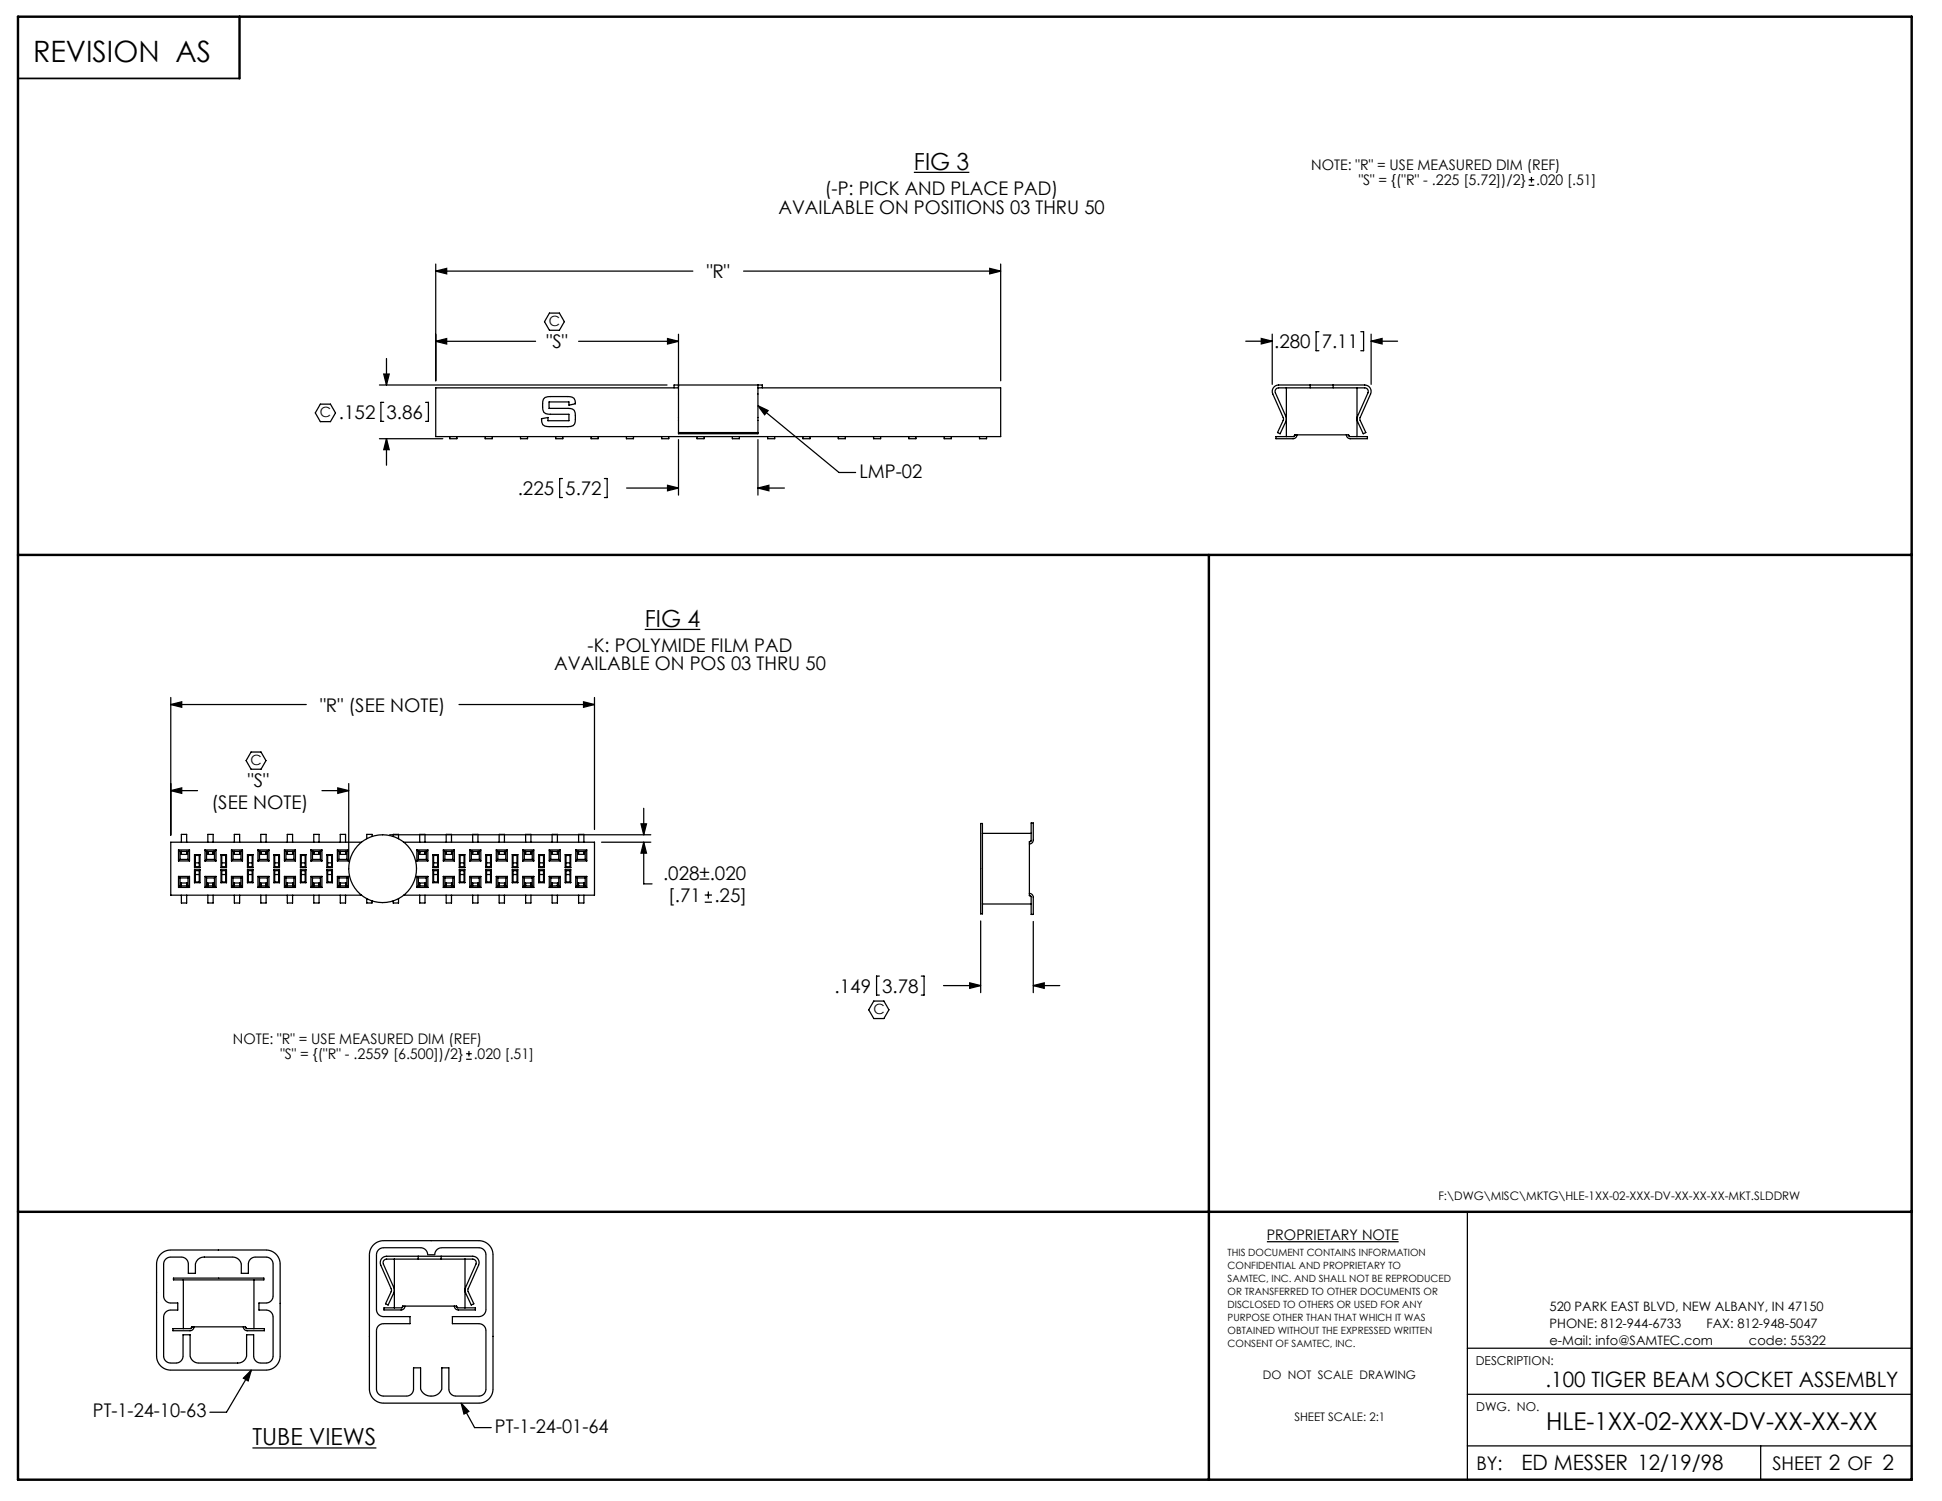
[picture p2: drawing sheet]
<svg xmlns="http://www.w3.org/2000/svg" width="279mm" height="216mm" viewBox="0 0 279 216" stroke-linecap="round" stroke-linejoin="round" font-family="sans-serif">
<g fill="none" stroke="#000" stroke-width=".18">
<path d="M62.7 39l1.6-.4v.8zM62.7 38v16.8M62.7 39h37M107 39h37M131.5 24.8h8M142.4 38.6l1.6 .4-1.6 .4zM144 38v16.8M219.9 26.7h.8M219.9 25.9h.8M220.3 25.5v.8M46.1 58.1h1.4l.8 1.3-.8 1.2h-1.4l-.7-1.2zM54.6 55.4h41.4"/>
<path d="M55.2 57.9h-.4v2.7h.4M55.2 53.8h.8l-.4 1.6zM55.6 51.6v3.8M61.2 57.9h.4v2.7h-.4M62.7 49.1l1.6-.4v.8zM62.7 49.1h14.4M78.4 57.2l.8-.2h2.5a.87 .87 0 0 1 1.1 1.1l-.9 .2v-.5h-2.9v.9h2.7a.88 .88 0 0 1 1.1 1.1 1.69 1.69 0 0 1-.3 1.4l-.8 .2h-2.7a.9 .9 0 0 1-1.1-1.2l.9-.1v.4h3.1v-.9h-2.7a.91 .91 0 0 1-1.1-1.1 1.47 1.47 0 0 1 .3-1.3zM79.1 45h1.4l.7 1.3-.7 1.2h-1.4l-.8-1.2zM83.2 49.1h14.4M96 48.7l1.6 .4-1.6 .4zM97 55.8v-.4h12.7v.4M97.6 48.1v7.6"/>
<path d="M97.6 55.4v7h11.4v-7M97.6 55.8h-34.9v7h81.3v-7h-35M109 58.4l11.7 9.6h2.4M109 58.4l1.5 .7-.5 .6zM179.2 49.1h3.8M181.5 48.7l1.5 .4-1.5 .4zM183 48.1v7.2M183.3 55.6l.7-.2h12.3a.92 .92 0 0 1 .9 1.3l-1.5 3.5v.3l.8 1.7-.4 .2-.8-1.8-.1-.4 1.6-3.7a.51 .51 0 0 0-.5-.7h-12.3a.51 .51 0 0 0-.5 .7l1.6 3.7-.1 .4-.8 1.8-.4-.2 .8-1.7 .1-.3-1.6-3.5a.92 .92 0 0 1 .2-1.1zM185.1 55.8v7M188.5 55.4v.4M189.8 47.7h-.5v2.7h.5M191.8 55.4v.4"/>
<path d="M195.2 55.8v7M195.8 47.7h.4v2.7h-.4M197.3 49.1l1.5-.4v.8zM197.3 48.1v7.2M197.3 49.1h3.8M54.6 63.1h9.1M55.6 63.1l.4 1.6h-.8zM55.6 63.1v3.8M64.7 62.8v.3h1v-.3M69.8 62.8v.3h1v-.3M74.9 62.8v.3h1v-.3M80 62.8v.3h1v-.3"/>
<path d="M80.9 68.8h-.4v2.8h.4M85 62.8v.3h1.1v-.3M87 68.8h.4v2.8h-.4M90.1 62.8v.3h1v-.3M90.2 70.2h7.4M95.2 62.8v.3h1v-.3M96 69.8l1.6 .4-1.6 .4zM97.6 63.2v8M97.6 62.2h11.4M100.3 62.8v.3h1v-.3M105.4 62.8v.3h1v-.3M109 70.2l1.6-.4v.8z"/>
<path d="M109 63.2v8M109 70.2h3.9M110.4 62.8v.3h1.1v-.3M115.5 62.8v.3h1v-.3M120.6 62.8v.3h1v-.3M125.7 62.8v.3h1v-.3M130.8 62.8v.3h1v-.3M135.8 62.8v.3h1.1v-.3M140.9 62.8v.3h1v-.3M186.3 62.5h7.7M186.3 62.5l-.1 .3M186.6 62.5a.56 .56 0 0 1-.6 .6h-2.4v-.3h2.5l.2-.3"/>
<path d="M193.7 62.5a.56 .56 0 0 0 .6 .6h2.4v-.3h-2.5l-.2-.3M194 62.5l.1 .3M92.8 90.5h8M24.6 113.7l1.5-.4v.8zM24.6 101.3l1.5-.4v.8zM24.6 100.3v19.8M24.6 113.7h3.8M24.6 101.3h19.5M36.1 108.2h1.5l.7 1.2-.7 1.2h-1.5l-.7-1.2zM46.3 113.7h3.9M48.6 113.3l1.6 .4-1.6 .4zM50.2 112.7v11.2"/>
<path d="M66 101.3h19.5M84 100.9l1.5 .4-1.5 .4zM85.5 100.3v19M92.2 118.5h.8l-.4 1.6zM92.6 116.3v3.8M141.3 119.9v-1.5h-.2v13.1h.2v-1.5M141.3 119.9v10.1M141.3 119.9h7.1M25.7 123.8h1.6M25.7 122.3h1.6M25.7 126.1h1.6M25.7 127.6h1.6"/>
<path d="M25.7 122.3v1.5M25.7 126.1v1.5M25.7 122.3l.2 .2M25.7 126.1l.2 .2M25.9 123.6h1.1M25.9 123.6l-.2 .2M25.9 122.5h1.1M25.9 122.5v1.1M25.9 126.3v1.1M25.9 127.4l-.2 .2M25.9 127.4h1.1M25.9 126.3h1.1"/>
<path d="M26 122.5l.1 .4M26.1 122.6h.1M26.1 127l-.1 .4M26.1 127.3h.1M26.1 127.3v.1v-.4h.8v.4M26.1 128.8v1.1h.8v-1.1M26.1 121.1v-1.1h.8v1.1M26.9 122.6v-.1v.4h-.8v-.4v.1M26.9 127.3h.1M26.9 127v.4v-.1M26.9 122.6h.1M26.9 122.6v-.1v.4"/>
<path d="M27 123.6l.3 .2M27 127.4l.3 .2M27 122.5v1.1M27 126.3v1.1M27.3 122.3v1.5M27.3 126.1v1.5M27.3 122.3l-.3 .2M27.3 126.1l-.3 .2M28 122.9h.8M28 122.9v1.9M28 125.1v1.9M28 124.8h.8"/>
<path d="M28 127h.8M28 125.1h.8M28 122.9l.1 .1M28 125.1l.1 .1v1.7M28.1 123v1.7l-.1 .1M28.1 123h.6M28.1 125.2h.6M28.1 126.9l-.1 .1M28.1 124.7h.6M28.1 126.9h.6M28.1 124.1h.6M28.1 125.8h.6"/>
<path d="M28.7 123v1.7l.1 .1M28.7 126.9l.1 .1M28.8 122.9v1.9M28.8 125.1v1.9M28.8 122.9l-.1 .1M28.8 125.1l-.1 .1v1.7M29.5 123.8h1.6M29.5 122.3h1.6M29.5 126.1h1.6M29.5 127.6h1.6M29.5 122.3v1.5M29.5 126.1v1.5"/>
<path d="M29.5 126.1l.2 .2M29.5 122.3l.2 .2M29.7 123.6h1.2M29.7 122.5h1.2M29.7 123.6l-.2 .2M29.7 127.4h1.2M29.7 126.3h1.2M29.7 127.4l-.2 .2M29.7 122.5v1.1M29.7 126.3v1.1M29.9 122.6h.1M29.9 122.6v-.1v.4"/>
<path d="M29.9 127v.4v-.1M29.9 127.3h.1M29.9 127.3v.1v-.4h.8v.4M29.9 122.5v.4h.8v-.4v.1M29.9 128.8v1.1h.8v-1.1M29.9 121.1v-1.1h.8v1.1M30.7 127.3h.1M30.7 127v.4v-.1M30.7 122.6h.1M30.7 122.6v-.1v.4M30.9 127.4l.2 .2M30.9 123.6l.2 .2"/>
<path d="M30.9 122.5v1.1M30.9 126.3v1.1M31.1 122.3v1.5M31.1 126.1v1.5M31.1 122.3l-.2 .2M31.1 126.1l-.2 .2M31.8 122.9h.8M31.8 124.8h.8M31.8 127h.8M31.8 125.1h.8M31.8 122.9v1.9M31.8 125.1v1.9"/>
<path d="M31.8 125.1l.1 .1v1.7M31.8 122.9l.1 .1M31.9 123h.6M31.9 125.2h.6M31.9 124.7h.6M31.9 126.9h.6M31.9 126.9l-.1 .1M31.9 123v1.7l-.1 .1M31.9 124.1h.6M31.9 125.8h.6M32.5 126.9l.1 .1M32.5 123v1.7l.1 .1"/>
<path d="M32.6 122.9v1.9M32.6 125.1v1.9M32.6 125.1l-.1 .1v1.7M32.6 122.9l-.1 .1M33.3 123.8h1.6M33.3 122.3h1.6M33.3 126.1h1.6M33.3 127.6h1.6M33.3 122.3v1.5M33.3 126.1v1.5M33.3 126.1l.2 .2M33.3 122.3l.2 .2"/>
<path d="M33.5 123.6h1.2M33.5 122.5h1.2M33.5 127.4h1.2M33.5 126.3h1.2M33.5 123.6l-.2 .2M33.5 127.4l-.2 .2M33.5 122.5v1.1M33.5 126.3v1.1M33.7 127h.8v.4v-.1M33.7 122.6h.1M33.7 122.6v-.1v.4M33.7 127v.4v-.1"/>
<path d="M33.7 127.3h.1M33.7 122.5v.4M33.7 128.8v1.1h.8v-1.1M33.7 121.1v-1.1h.8v1.1M34.5 122.6v-.1v.4h-.8M34.5 127.3h.1M34.5 127v.4M34.5 122.6h.1M34.5 122.5v.4M34.7 123.6l.2 .2M34.7 127.4l.2 .2M34.7 122.5v1.1"/>
<path d="M34.7 126.3v1.1M34.9 122.3v1.5M34.9 126.1v1.5M34.9 122.3l-.2 .2M34.9 126.1l-.2 .2M35.6 125.1l.1 .1v1.7M35.6 122.9h.8M35.6 124.8h.8M35.6 127h.8M35.6 125.1h.8M35.6 122.9v1.9M35.6 125.1v1.9"/>
<path d="M35.6 122.9l.1 .1M35.7 123v1.7l-.1 .1M35.7 123h.6M35.7 125.2h.6M35.7 124.7h.6M35.7 126.9h.6M35.7 126.9l-.1 .1M35.7 124.1h.6M35.7 125.8h.6M36.3 123v1.7l.1 .1M36.3 126.9l.1 .1M36.4 122.9v1.9"/>
<path d="M36.4 125.1v1.9M36.4 122.9l-.1 .1M36.4 125.1l-.1 .1v1.7M37.1 123.8h1.6M37.1 122.3h1.6M37.1 126.1h1.6M37.1 127.6h1.6M37.1 122.3v1.5M37.1 126.1v1.5M37.1 126.1l.2 .2M37.1 122.3l.2 .2M37.3 123.6h1.2"/>
<path d="M37.3 122.5h1.2M37.3 127.4h1.2M37.3 126.3h1.2M37.3 123.6l-.2 .2M37.3 127.4l-.2 .2M37.3 122.5v1.1M37.3 126.3v1.1M37.5 127h.8v.4v-.1M37.5 127v.4v-.4M37.5 122.6v-.1v.4M37.5 122.5v.4M37.5 128.8v1.1h.8v-1.1"/>
<path d="M37.5 121.1v-1.1h.8v1.1M38.3 122.6v-.1v.4h-.8M38.3 127.3h.1M38.3 127v.4M38.3 122.6h.1M38.3 122.5v.4M38.5 123.6l.2 .2M38.5 127.4l.2 .2M38.5 122.5v1.1M38.5 126.3v1.1M38.7 122.3v1.5M38.7 126.1v1.5"/>
<path d="M38.7 122.3l-.2 .2M38.7 126.1l-.2 .2M39.4 122.9h.8M39.4 124.8h.8M39.4 127h.8M39.4 125.1h.8M39.4 122.9v1.9M39.4 125.1v1.9M39.4 122.9l.1 .1M39.4 125.1l.1 .1v1.7M39.5 123h.6M39.5 125.2h.6"/>
<path d="M39.5 124.7h.6M39.5 126.9h.6M39.5 123v1.7l-.1 .1M39.5 126.9l-.1 .1M39.5 124.1h.6M39.5 125.8h.6M40.1 126.9l.1 .1M40.1 123v1.7l.1 .1M40.2 122.9v1.9M40.2 125.1v1.9M40.2 125.1l-.1 .1v1.7M40.2 122.9l-.1 .1"/>
<path d="M40.9 123.8h1.6M40.9 122.3h1.6M40.9 126.1h1.6M40.9 127.6h1.6M40.9 122.3v1.5M40.9 126.1v1.5M40.9 126.1l.2 .2M40.9 122.3l.2 .2M41.1 123.6h1.2M41.1 122.5h1.2M41.1 127.4h1.2M41.1 126.3h1.2"/>
<path d="M41.1 123.6l-.2 .2M41.1 122.5v1.1M41.1 126.3v1.1M41.1 127.4l-.2 .2M41.3 127h.8v.4M41.3 127v.4v-.4M41.3 122.6v-.1v.4M41.3 122.5v.4M41.3 128.8v1.1h.8v-1.1M41.3 121.1v-1.1h.8v1.1M42.1 122.5v.4h-.8M42.1 122.5v.1"/>
<path d="M42.1 127.3v.1M42.1 127.3h.1M42.1 127v.4M42.1 122.6h.1M42.1 122.5v.4M42.3 123.6l.2 .2M42.3 127.4l.2 .2M42.3 122.5v1.1M42.3 126.3v1.1M42.5 122.3v1.5M42.5 126.1v1.5M42.5 122.3l-.2 .2"/>
<path d="M42.5 126.1l-.2 .2M43.2 122.9h.8M43.2 124.8h.8M43.2 127h.8M43.2 125.1h.8M43.2 122.9v1.9M43.2 125.1v1.9M43.2 125.1l.1 .1v1.7M43.2 122.9l.1 .1M43.3 123h.6M43.3 125.2h.6M43.3 124.7h.6"/>
<path d="M43.3 126.9h.6M43.3 126.9l-.1 .1M43.3 123v1.7l-.1 .1M43.3 124.1h.6M43.3 125.8h.6M43.9 126.9l.1 .1M43.9 123v1.7l.1 .1M44 122.9v1.9M44 125.1v1.9M44 125.1l-.1 .1v1.7M44 122.9l-.1 .1M44.7 123.8h1.6"/>
<path d="M44.7 122.3h1.6M44.7 126.1h1.6M44.7 127.6h1.6M44.7 122.3v1.5M44.7 126.1v1.5M44.7 122.3l.3 .2M44.7 126.1l.3 .2M45 123.6h1.1M45 122.5h1.1M45 127.4h1.1M45 126.3h1.1M45 123.6l-.3 .2"/>
<path d="M45 122.5v1.1M45 126.3v1.1M45 127.4l-.3 .2M45.1 127v.4v-.4h.8v.4M45.1 122.6v-.1v.4M45.1 122.5v.4h.8v-.4M45.1 128.8v1.1h.8v-1.1M45.1 121.1v-1.1h.8v1.1M45.9 122.5v.1M45.9 127.3h.1M45.9 127l.1 .4M45.9 122.6h.1"/>
<path d="M45.9 127.3v.1M46 122.5l-.1 .4M46.1 127.4l.2 .2M46.1 123.6l.2 .2M46.1 122.5v1.1M46.1 126.3v1.1M46.3 122.3v1.5M46.3 126.1v1.5M46.3 122.3l-.2 .2M46.3 126.1l-.2 .2M47 122.9h.8M47 124.8h.8"/>
<path d="M47 127h.8M47 125.1h.8M47 122.9v1.9M47 125.1v1.9M47 122.9l.1 .1M47 125.1l.1 .1v1.7M47.1 123h.6M47.1 125.2h.6M47.1 124.7h.6M47.1 126.9h.6M47.1 123v1.7l-.1 .1M47.1 126.9l-.1 .1"/>
<path d="M47.1 124.1h.6M47.1 125.8h.6M47.7 126.9l.1 .1M47.7 123v1.7l.1 .1M47.8 122.9v1.9M47.8 125.1v1.9M47.8 125.1l-.1 .1v1.7M47.8 122.9l-.1 .1M48.5 123.8h1.6M48.5 122.3h1.6M48.5 126.1h1.6M48.5 127.6h1.6"/>
<path d="M48.5 122.3v1.5M48.5 126.1v1.5M48.5 126.1l.3 .2M48.5 122.3l.3 .2M48.8 123.6h1.1M48.8 122.5h1.1M48.8 127.4h1.1M48.8 126.3h1.1M48.8 123.6l-.3 .2M48.8 122.5v1.1M48.8 126.3v1.1M48.8 127.4l-.3 .2"/>
<path d="M48.9 127v.4v-.4h.8v.4M49 128.8v1.1h.7v-1.1M49 121.1v-1.1h.7v1.1M49.7 122.5v.4h-.8v-.4v.4M49.7 122.6l.1-.1-.1 .4M49.7 127.3h.1M49.7 127l.1 .4-.1-.1M49.7 122.6h.1M49.9 127.4l.2 .2M49.9 123.6l.2 .2M49.9 122.5v1.1M49.9 126.3v1.1"/>
<path d="M50.1 122.3v1.5M50.1 126.1v1.5M50.1 122.3l-.2 .2M50.1 126.1l-.2 .2M52 121.1h-27.4v7.7h27.4M52.8 129.3v.6h.7v-.3M53.5 120.3v-.3h-.7v.6M56.1 120.1h37.5M56.6 120.3v-.3h.7v.6M57.3 129.3v.6h-.7v-.3M58.1 121.1h27.4v7.7h-27.4M60 123.8h1.6"/>
<path d="M60 122.3h1.6M60 126.1h1.6M60 127.6h1.6M60 122.3v1.5M60 126.1v1.5M60 126.1l.2 .2M60 122.3l.2 .2M60.2 123.6h1.1M60.2 122.5h1.1M60.2 127.4h1.1M60.2 126.3h1.1M60.2 122.5v1.1"/>
<path d="M60.2 126.3v1.1M60.2 127.4l-.2 .2M60.2 123.6l-.2 .2M60.4 122.6h.1M60.4 122.6l-.1-.1 .1 .4M60.4 127l-.1 .4 .1-.1M60.4 127.3h.1M60.4 127.4v-.4h.8l-.1 .4M60.4 122.5v.4h.8l-.1-.4 .1 .4M60.4 128.8v1.1h.7v-1.1M60.4 121.1v-1.1h.7v1.1M61.2 127v.4v-.1"/>
<path d="M61.3 127.4l.3 .2M61.3 123.6l.3 .2M61.3 122.5v1.1M61.3 126.3v1.1M61.6 122.3v1.5M61.6 126.1v1.5M61.6 126.1l-.3 .2M61.6 122.3l-.3 .2M62.3 122.9h.8M62.3 124.8h.8M62.3 127h.8M62.3 125.1h.8"/>
<path d="M62.3 122.9v1.9M62.3 125.1v1.9M62.3 125.1l.1 .1v1.7M62.3 122.9l.1 .1M62.4 123h.6M62.4 125.2h.6M62.4 124.7h.6M62.4 126.9h.6M62.4 126.9l-.1 .1M62.4 123v1.7l-.1 .1M62.4 124.1h.6M62.4 125.8h.6"/>
<path d="M63 123v1.7l.1 .1M63 126.9l.1 .1M63.1 122.9v1.9M63.1 125.1v1.9M63.1 122.9l-.1 .1M63.1 125.1l-.1 .1v1.7M63.8 123.8h1.6M63.8 122.3h1.6M63.8 126.1h1.6M63.8 127.6h1.6M63.8 122.3v1.5M63.8 126.1v1.5"/>
<path d="M63.8 122.3l.2 .2M63.8 126.1l.2 .2M64 123.6h1.1M64 122.5h1.1M64 127.4h1.1M64 126.3h1.1M64 123.6l-.2 .2M64 122.5v1.1M64 126.3v1.1M64 127.4l-.2 .2M64.1 122.5l.1 .4M64.2 122.5v.1"/>
<path d="M64.2 122.6h.1M64.2 127l-.1 .4M64.2 127.3h.1M64.2 127.3v.1M64.2 127.4v-.4h.8v.4M64.2 122.5v.4h.8v-.4v.4M64.2 128.8v1.1h.8v-1.1M64.2 121.1v-1.1h.8v1.1M65 127v.4v-.1M65.1 127.4l.3 .2M65.1 123.6l.3 .2M65.1 122.5v1.1"/>
<path d="M65.1 126.3v1.1M65.4 122.3v1.5M65.4 126.1v1.5M65.4 122.3l-.3 .2M65.4 126.1l-.3 .2M66.1 122.9h.8M66.1 124.8h.8M66.1 127h.8M66.1 125.1h.8M66.1 122.9v1.9M66.1 125.1v1.9M66.1 122.9l.1 .1"/>
<path d="M66.1 125.1l.1 .1v1.7M66.2 123h.6M66.2 125.2h.6M66.2 124.7h.6M66.2 126.9h.6M66.2 123v1.7l-.1 .1M66.2 126.9l-.1 .1M66.2 124.1h.6M66.2 125.8h.6M66.8 126.9l.1 .1M66.8 123v1.7l.1 .1M66.9 122.9v1.9"/>
<path d="M66.9 125.1v1.9M66.9 125.1l-.1 .1v1.7M66.9 122.9l-.1 .1M67.6 123.8h1.6M67.6 122.3h1.6M67.6 126.1h1.6M67.6 127.6h1.6M67.6 122.3v1.5M67.6 126.1v1.5M67.6 126.1l.2 .2M67.6 122.3l.2 .2M67.8 123.6h1.2"/>
<path d="M67.8 122.5h1.2M67.8 127.4h1.2M67.8 126.3h1.2M67.8 123.6l-.2 .2M67.8 122.5v1.1M67.8 126.3v1.1M67.8 127.4l-.2 .2M68 122.5v.4M68 122.5v.1M68 122.6h.1M68 127v.4M68 127.3h.1"/>
<path d="M68 127.3v.1M68 122.5v.4h.8M68 128.8v1.1h.8v-1.1M68 121.1v-1.1h.8v1.1M68.8 127v.4v-.4M68.8 122.9v-.4v.4M68.8 127h-.8v.4M69 123.6l.2 .2M69 127.4l.2 .2M69 122.5v1.1M69 126.3v1.1M69.2 122.3v1.5"/>
<path d="M69.2 126.1v1.5M69.2 122.3l-.2 .2M69.2 126.1l-.2 .2M69.9 122.9h.8M69.9 124.8h.8M69.9 127h.8M69.9 125.1h.8M69.9 122.9v1.9M69.9 125.1v1.9M69.9 125.1l.1 .1v1.7M69.9 122.9l.1 .1M70 123h.6"/>
<path d="M70 125.2h.6M70 124.7h.6M70 126.9h.6M70 126.9l-.1 .1M70 123v1.7l-.1 .1M70 124.1h.6M70 125.8h.6M70.6 123v1.7l.1 .1M70.6 126.9l.1 .1M70.7 122.9v1.9M70.7 125.1v1.9M70.7 125.1l-.1 .1v1.7"/>
<path d="M70.7 122.9l-.1 .1M71.4 123.8h1.6M71.4 122.3h1.6M71.4 126.1h1.6M71.4 127.6h1.6M71.4 122.3v1.5M71.4 126.1v1.5M71.4 126.1l.2 .2M71.4 122.3l.2 .2M71.6 123.6h1.2M71.6 122.5h1.2M71.6 127.4h1.2"/>
<path d="M71.6 126.3h1.2M71.6 123.6l-.2 .2M71.6 122.5v1.1M71.6 126.3v1.1M71.6 127.4l-.2 .2M71.8 122.5v.4M71.8 122.6v-.1v.4h.8M71.8 122.6h.1M71.8 127v.4M71.8 127.3h.1M71.8 128.8v1.1h.8v-1.1M71.8 121.1v-1.1h.8v1.1"/>
<path d="M72.6 127v.4M72.6 127v.4v-.1M72.6 122.9v-.4v.4M72.6 127h-.8v.4v-.1M72.8 123.6l.2 .2M72.8 127.4l.2 .2M72.8 122.5v1.1M72.8 126.3v1.1M73 122.3v1.5M73 126.1v1.5M73 122.3l-.2 .2M73 126.1l-.2 .2"/>
<path d="M73.7 122.9h.8M73.7 124.8h.8M73.7 127h.8M73.7 125.1h.8M73.7 122.9v1.9M73.7 125.1v1.9M73.7 125.1l.1 .1v1.7M73.7 122.9l.1 .1M73.8 123h.6M73.8 125.2h.6M73.8 124.7h.6M73.8 126.9h.6"/>
<path d="M73.8 126.9l-.1 .1M73.8 123v1.7l-.1 .1M73.8 124.1h.6M73.8 125.8h.6M74.4 123v1.7l.1 .1M74.4 126.9l.1 .1M74.5 122.9v1.9M74.5 125.1v1.9M74.5 122.9l-.1 .1M74.5 125.1l-.1 .1v1.7M75.2 123.8h1.6M75.2 122.3h1.6"/>
<path d="M75.2 126.1h1.6M75.2 127.6h1.6M75.2 122.3v1.5M75.2 126.1v1.5M75.2 126.1l.2 .2M75.2 122.3l.2 .2M75.4 123.6h1.2M75.4 122.5h1.2M75.4 127.4h1.2M75.4 126.3h1.2M75.4 123.6l-.2 .2M75.4 122.5v1.1"/>
<path d="M75.4 126.3v1.1M75.4 127.4l-.2 .2M75.6 122.5v.4M75.6 122.6h.1M75.6 127v.4M75.6 127.3h.1M75.6 122.6v-.1v.4h.8M75.6 128.8v1.1h.8v-1.1M75.6 121.1v-1.1h.8v1.1M76.4 122.6v-.1v.4M76.4 127v.4M76.4 127.3h.1"/>
<path d="M76.4 127v.4v-.1M76.4 122.6h.1M76.4 127h-.8v.4v-.1M76.6 127.4l.2 .2M76.6 123.6l.2 .2M76.6 122.5v1.1M76.6 126.3v1.1M76.8 122.3v1.5M76.8 126.1v1.5M76.8 122.3l-.2 .2M76.8 126.1l-.2 .2M77.5 122.9h.8"/>
<path d="M77.5 124.8h.8M77.5 127h.8M77.5 125.1h.8M77.5 122.9v1.9M77.5 125.1v1.9M77.5 122.9l.1 .1M77.5 125.1l.1 .1v1.7M77.6 123h.6M77.6 125.2h.6M77.6 124.7h.6M77.6 126.9h.6M77.6 123v1.7l-.1 .1"/>
<path d="M77.6 126.9l-.1 .1M77.6 124.1h.6M77.6 125.8h.6M78.2 126.9l.1 .1M78.2 123v1.7l.1 .1M78.3 122.9v1.9M78.3 125.1v1.9M78.3 122.9l-.1 .1M78.3 125.1l-.1 .1v1.7M79 123.8h1.6M79 122.3h1.6M79 126.1h1.6"/>
<path d="M79 127.6h1.6M79 122.3v1.5M79 126.1v1.5M79 126.1l.2 .2M79 122.3l.2 .2M79.2 123.6h1.2M79.2 122.5h1.2M79.2 127.4h1.2M79.2 126.3h1.2M79.2 123.6l-.2 .2M79.2 127.4l-.2 .2M79.2 122.5v1.1"/>
<path d="M79.2 126.3v1.1M79.4 122.5v.4M79.4 122.6h.1M79.4 127v.4M79.4 127.3h.1M79.4 127.3v.1v-.4h.8v.4M79.4 128.8v1.1h.8v-1.1M79.4 121.1v-1.1h.8v1.1M80.2 122.6v-.1v.4h-.8v-.4v.1M80.2 127.3h.1M80.2 127v.4v-.1M80.2 122.6h.1"/>
<path d="M80.2 122.6v-.1v.4M80.4 127.4l.2 .2M80.4 123.6l.2 .2M80.4 122.5v1.1M80.4 126.3v1.1M80.6 122.3v1.5M80.6 126.1v1.5M80.6 122.3l-.2 .2M80.6 126.1l-.2 .2M81.3 122.9h.8M81.3 124.8h.8M81.3 127h.8"/>
<path d="M81.3 125.1h.8M81.3 122.9v1.9M81.3 125.1v1.9M81.3 125.1l.1 .1v1.7M81.3 122.9l.1 .1M81.4 123h.6M81.4 125.2h.6M81.4 124.7h.6M81.4 126.9h.6M81.4 126.9l-.1 .1M81.4 123v1.7l-.1 .1M81.4 124.1h.6"/>
<path d="M81.4 125.8h.6M82 126.9l.1 .1M82 123v1.7l.1 .1M82.1 122.9v1.9M82.1 125.1v1.9M82.1 125.1l-.1 .1v1.7M82.1 122.9l-.1 .1M82.8 122.3v1.5M82.8 126.1v1.5M82.8 123.8h1.6M82.8 122.3h1.6M82.8 126.1h1.6"/>
<path d="M82.8 127.6h1.6M82.8 122.3l.3 .2M82.8 126.1l.3 .2M83.1 123.6h1.1M83.1 122.5h1.1M83.1 127.4h1.1M83.1 126.3h1.1M83.1 123.6l-.3 .2M83.1 127.4l-.3 .2M83.1 122.5v1.1M83.1 126.3v1.1M83.2 122.6h.1"/>
<path d="M83.2 122.6v-.1v.4M83.2 127v.4v-.1M83.2 127.3h.1M83.2 122.5v.4h.8v-.4v.1M83.2 121.1v-1.1h.8v1.1M83.2 128.8v1.1h.8v-1.1M84 127.3h.1M84 127l.1 .4M84 127.3v.1v-.4h-.8v.4v-.1M84 122.6h.1M84.1 122.5l-.1 .4M84.2 127.4l.2 .2"/>
<path d="M84.2 123.6l.2 .2M84.2 122.5v1.1M84.2 126.3v1.1M84.4 122.3v1.5M84.4 126.1v1.5M84.4 122.3l-.2 .2M84.4 126.1l-.2 .2M86.5 121.1h7.1M92.6 121.1l.4 1.6h-.8zM92.6 121.1v6h1.2M101.4 129.8h1M101.4 128.7h1"/>
<path d="M101.9 128.2v1.1M141.1 132.5v10.3M141.3 130h7.1M148.1 121.4a.56 .56 0 0 0 .6-.6v-2.4h-.3v2.5l-.3 .2v7.7l.3 .2v2.5h.3v-2.4a.56 .56 0 0 0-.6-.6M148.1 128.8l.2 .1M148.3 121l-.2 .1M148.7 132.5v10.3M67.1 152.4h.8M67.1 151.6h.8M67.5 151.2v.8M125.7 144h1.5l.7 1.2-.7 1.3h-1.5l-.7-1.3zM126.5 140.4h-.4v2.7h.4"/>
<path d="M132.5 140.4h.4v2.7h-.4M135.7 141.8h5.4M139.5 141.4l1.6 .4-1.6 .4zM148.7 141.8l1.5-.4v.8zM148.7 141.8h3.8M53.7 179.1a2.03 2.03 0 0 1 1.5-.6h13.7a2.03 2.03 0 0 1 2 2v19.3a2.03 2.03 0 0 1-2 2h-13.7a2.03 2.03 0 0 1-2.1-2v-19.3l.2-.8zM54.5 179.7l.7-.2h5.3a1.02 1.02 0 0 1 1 1h1a1.02 1.02 0 0 1 1.1-1h5.3a1.02 1.02 0 0 1 1 1v7.9a1.02 1.02 0 0 1-1 1h-3.8v1h3.8a1.02 1.02 0 0 1 1 1v8.4a1.02 1.02 0 0 1-1 1h-3.3a1.02 1.02 0 0 1-1-1v-3.1h-1v3.1a1.65 1.65 0 0 1-1.6 1 1.65 1.65 0 0 1-1.5-1v-3.1h-1v3.1a1.02 1.02 0 0 1-1 1h-3.3a1.02 1.02 0 0 1-1-1v-8.4a1.02 1.02 0 0 1 1-1h3.8v-1h-3.8a1.02 1.02 0 0 1-1-1v-7.9l.1-.4zM182.3 178.6h18.9M211.1 174.3v38.5M23.2 180.3l.5-.3 .9-.2h13.7a2.03 2.03 0 0 1 2 2v13.2a2.03 2.03 0 0 1-2 2.1h-13.7a2.03 2.03 0 0 1-2.1-2.1v-13.2a2.03 2.03 0 0 1 .7-1.5zM23.8 181.2l.6-.4h1.7a1.02 1.02 0 0 1 1 1v1.4h1v-1.4a1.26 1.26 0 0 1 1.3-1h4a1.26 1.26 0 0 1 1.3 1v1.4h1v-1.4a1.02 1.02 0 0 1 1-1h1.6a1.02 1.02 0 0 1 1 1v4.6a1.02 1.02 0 0 1-1 1h-1v1h1a1.02 1.02 0 0 1 1 1.1v5.5a1.02 1.02 0 0 1-1 1.1h-.8a1.02 1.02 0 0 1-1-1.1v-3h-1v3a1.26 1.26 0 0 1-1.3 1.1h-5.6a1.26 1.26 0 0 1-1.2-1.1v-3h-1.1v3a1.02 1.02 0 0 1-1 1.1h-.7a1.02 1.02 0 0 1-1.1-1.1v-5.5a1.02 1.02 0 0 1 1.1-1.1h1v-1h-1a1.02 1.02 0 0 1-1.1-1v-4.6zM26.4 184.1h-1.4v-.3h13v.3h-1.5"/>
<path d="M26.4 184.1v7M26.4 184.1h10.1M27.6 190.9h7.7M27.6 190.8l-.1 .3M27.9 190.8a.56 .56 0 0 1-.6 .6h-2.4v-.3h2.6l.1-.2M35 190.8a.56 .56 0 0 0 .6 .6h2.4v-.3h-2.5l-.2-.2M35.3 190.8l.1 .3M36.2 197.1l-3.6 6h-2.4M36.2 197.1l-.5 1.5-.7-.4zM36.5 184.1v7M55 180.9l.6-.2h12.4a.92 .92 0 0 1 .9 1.3l-1.6 3.5 .1 .3 .8 1.7-.4 .2-.8-1.7-.1-.5 1.6-3.7a.51 .51 0 0 0-.5-.7h-12.4a.51 .51 0 0 0-.4 .7l1.5 3.7v.5l-.9 1.7-.3-.2 .8-1.7v-.3l-1.5-3.5a.92 .92 0 0 1 .2-1.1zM56.7 181.1v7"/>
<path d="M58 187.9h7.7M58 187.9l-.2 .2M58.3 187.9a.56 .56 0 0 1-.6 .5h-2.5v-.3h2.6l.2-.2M60.2 180.7v.4M63.5 180.7v.4M65.4 187.9a.56 .56 0 0 0 .5 .5h2.5v-.3h-2.6l-.1-.2M65.7 187.9l.1 .2M66.9 181.1v7M211.1 193.9h63.9M36.3 208.3h17.9M66.3 201.8l2 3.5h2.4M66.3 201.8l1.2 1.2-.7 .4z"/>
<path d="M211.1 208h63.9M211.1 200.6h63.9M253.3 208v4.8"/>
<circle cx="55" cy="125" r="4.9"/>
</g>
<path d="M2.6 11.3h31.9" fill="none" stroke="#000" stroke-width=".25"/>
<path d="M2.6 2.4h272.4v210.4h-272.4zM34.5 2.4v8.9M2.6 79.8h272.4M173.9 79.8v133M2.6 174.3h272.4" fill="none" stroke="#000" stroke-width=".35"/>
<g fill="#000">
<path d="M92.6 121.1l.4 1.6h-.8zM92.2 118.5h.8l-.4 1.6zM24.6 113.7l1.5-.4v.8zM48.6 113.3l1.6 .4-1.6 .4zM24.6 101.3l1.5-.4v.8zM84 100.9l1.5 .4-1.5 .4zM148.7 141.8l1.5-.4v.8zM139.5 141.4l1.6 .4-1.6 .4zM62.7 39l1.6-.4v.8zM142.4 38.6l1.6 .4-1.6 .4zM55.6 63.1l.4 1.6h-.8zM55.2 53.8h.8l-.4 1.6zM96 48.7l1.6 .4-1.6 .4zM62.7 49.1l1.6-.4v.8zM109 70.2l1.6-.4v.8zM96 69.8l1.6 .4-1.6 .4zM181.5 48.7l1.5 .4-1.5 .4zM197.3 49.1l1.5-.4v.8z"/>
<path d="M66.3 201.8l1.2 1.2-.7 .4zM36.2 197.1l-.5 1.5-.7-.4zM109 58.4l1.5 .7-.5 .6z"/>
</g>
<text font-size="4.2" x="4.8" y="8.9">REVISION AS</text>
<text font-size="3.5" x="222.4" y="205.6">HLE-1XX-02-XXX-DV-XX-XX-XX</text>
<g font-size="3.4">
<text x="131.5" y="24.4">FIG 3</text>
<text x="92.8" y="90.2">FIG 4</text>
<text x="36.3" y="207.9">TUBE VIEWS</text>
</g>
<g font-size="3">
<text x="222.4" y="199.5">.100 TIGER BEAM SOCKET ASSEMBLY</text>
<text x="218.9" y="211.4">ED MESSER 12/19/98</text>
</g>
<g font-size="2.7">
<text x="118.7" y="28.1">(-P: PICK AND PLACE PAD)</text>
<text x="112" y="30.7">AVAILABLE ON POSITIONS 03 THRU 50</text>
<text x="101.7" y="40">&quot;R&quot;</text>
<text x="78.6" y="50.1">&quot;S&quot;</text>
<text x="183.3" y="50.1">.280</text>
<text x="190.2" y="50.1">7.11</text>
<text x="48.8" y="60.3">.152</text>
<text x="55.6" y="60.3">3.86</text>
<text x="74.5" y="71.2">.225</text>
<text x="81.3" y="71.2">5.72</text>
<text x="123.6" y="68.7">LMP-02</text>
<text x="84.5" y="93.7">-K: POLYMIDE FILM PAD</text>
<text x="79.7" y="96.4">AVAILABLE ON POS 03 THRU 50</text>
<text x="46.1" y="102.4">&quot;R&quot; (SEE NOTE)</text>
<text x="35.7" y="113.1">&quot;S&quot;</text>
<text x="30.4" y="116.3">(SEE NOTE)</text>
<text x="95.4" y="126.5">.028±.020</text>
<text x="96.1" y="129.7">[.71</text>
<text x="102.8" y="129.7">.25]</text>
<text x="120.1" y="142.8">.149</text>
<text x="126.9" y="142.8">3.78</text>
<text x="13.4" y="203.9">PT-1-24-10-63</text>
<text x="71.2" y="206.1">PT-1-24-01-64</text>
<text x="212.4" y="211.5">BY:</text>
<text x="255" y="211.4">SHEET 2 OF 2</text>
</g>
<g font-size="2.1">
<text x="188.6" y="24.4">NOTE: &quot;R&quot; = USE MEASURED DIM (REF)</text>
<text x="195.5" y="26.6">&quot;S&quot; = {(&quot;R&quot; - .225 [5.72])/2}</text>
<text x="221" y="26.6">.020 [.51]</text>
<text x="33.5" y="150.1">NOTE: &quot;R&quot; = USE MEASURED DIM (REF)</text>
<text x="40.3" y="152.4">&quot;S&quot; = {(&quot;R&quot; - .2559 [6.500])/2}</text>
<text x="68.1" y="152.4">.020 [.51]</text>
<text x="182.3" y="178.4">PROPRIETARY NOTE</text>
</g>
<g font-size="2">
<text x="79" y="46.9">C</text>
<text x="46" y="60">C</text>
<text x="36" y="110">C</text>
<text x="125.7" y="145.9">C</text>
</g>
<g font-size="1.9">
<text x="222.9" y="188.6">520 PARK EAST BLVD, NEW ALBANY, IN 47150</text>
<text x="222.9" y="191">PHONE: 812-944-6733</text>
<text x="245.5" y="191">FAX: 812-948-5047</text>
<text x="222.9" y="193.4">e-Mail: info@SAMTEC.com</text>
<text x="251.6" y="193.4">code: 55322</text>
</g>
<g font-size="1.8">
<text x="212.3" y="196.4">DESCRIPTION:</text>
<text x="212.4" y="202.9">DWG. NO.</text>
</g>
<g font-size="1.7">
<text x="206.9" y="172.7">F:\DWG\MISC\MKTG\HLE-1XX-02-XXX-DV-XX-XX-XX-MKT.SLDDRW</text>
<text x="181.7" y="198.3">DO NOT SCALE DRAWING</text>
<text x="186.2" y="204.3">SHEET SCALE: 2:1</text>
</g>
<g font-size="1.4">
<text x="176.6" y="180.7">THIS DOCUMENT CONTAINS INFORMATION</text>
<text x="176.6" y="182.5">CONFIDENTIAL AND PROPRIETARY TO</text>
<text x="176.6" y="184.4">SAMTEC, INC. AND SHALL NOT BE REPRODUCED</text>
<text x="176.6" y="186.3">OR TRANSFERRED TO OTHER DOCUMENTS OR</text>
<text x="176.6" y="188.1">DISCLOSED TO OTHERS OR USED FOR ANY</text>
<text x="176.6" y="190">PURPOSE OTHER THAN THAT WHICH IT WAS</text>
<text x="176.6" y="191.9">OBTAINED WITHOUT THE EXPRESSED WRITTEN</text>
<text x="176.6" y="193.7">CONSENT OF SAMTEC, INC.</text>
</g>
</svg>
